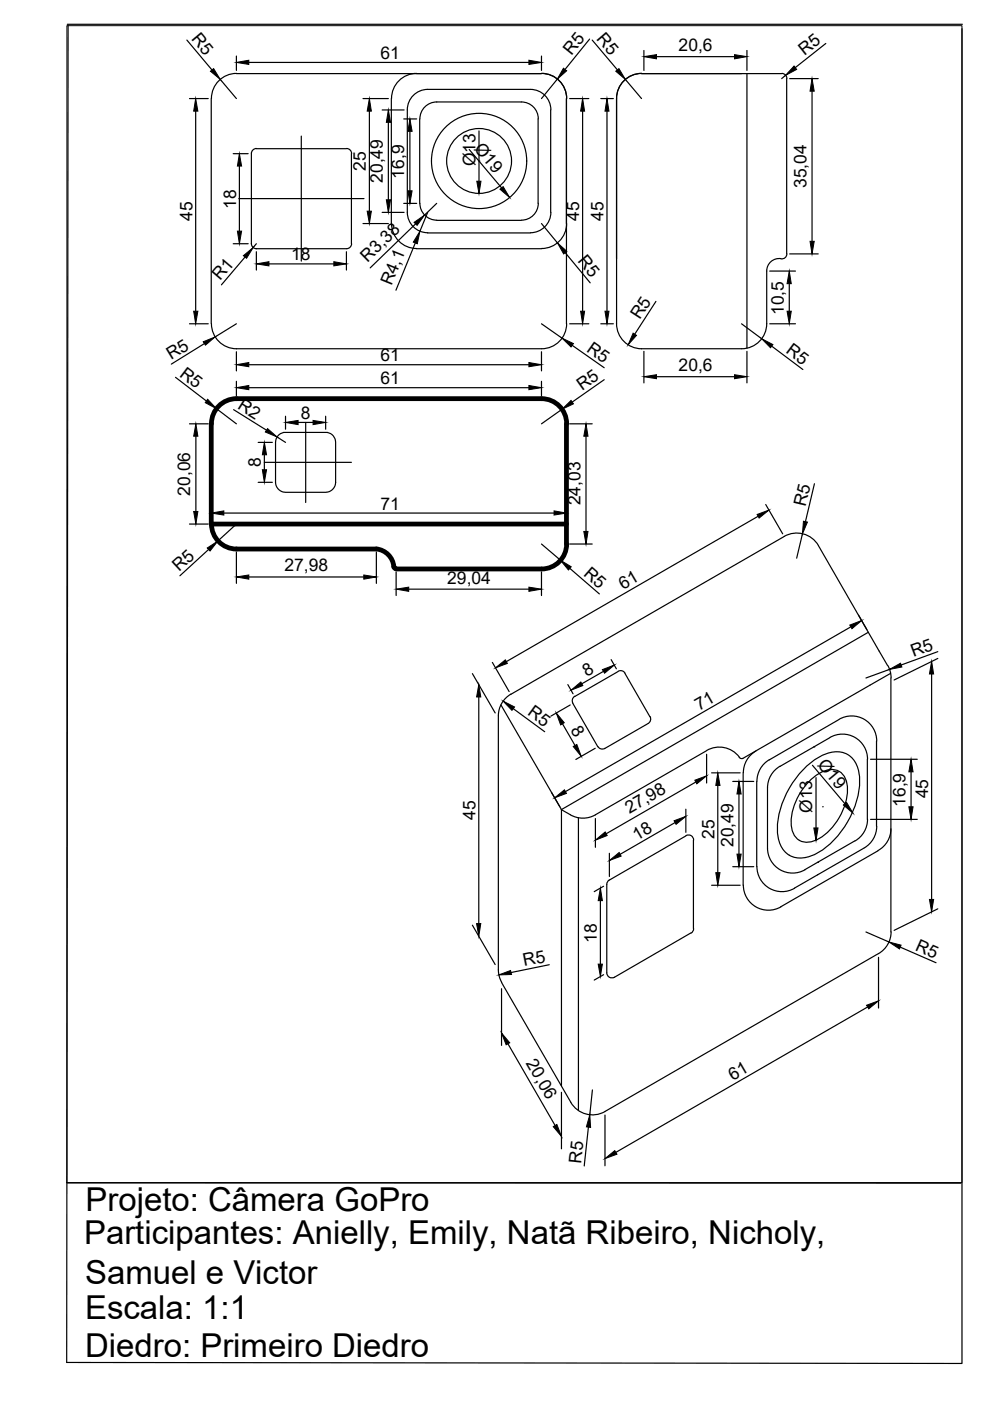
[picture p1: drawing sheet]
<svg xmlns="http://www.w3.org/2000/svg" width="210mm" height="297mm" viewBox="0 0 210 297" stroke-linecap="round" stroke-linejoin="round" font-family="sans-serif">
<!-- layer: 0 -->
<g fill="none" stroke="#000" stroke-width=".25">
<path d="M14.3 5.2h189.7M14.4 5.3l-.3 283.6 189.9 .2v-283M39.6 8.5l5.4 6.3M46.7 16.8l3.4 4.1M50.1 11.9v3M52.7 13.2h59.4M88.3 15.6a5.3 5.3 0 0 0-5.3 5.3M112.4 19h-21.7a4.3 4.3 0 0 0-4.3 4.3M112.5 19a4.3 4.3 0 0 1 4.3 4.3M114.8 11.9v3M118.2 16.8l-3.4 4.1M125 8.3l-5.2 6.4"/>
<path d="M125.6 8.5l5.3 6.3M132.6 16.8l3.4 4.1M136.5 10.7v4.2M139.2 12h16.5M158.4 10.7v4.2M158.4 15.6v58.2M166.5 16l-.8 .7M166.8 16.7v37.1M166.8 16.6a1.02 1.02 0 0 0-1.1-1h-29.7a5.3 5.3 0 0 0-5.3 5.3v47.8a5.3 5.3 0 0 0 5.3 5.2h21.2M167.4 16.7h6.1M172.2 19.3v31.9M175.1 9.2l-6.5 5.1"/>
<path d="M40.2 20.9h4M41.5 23.6v42.4M44.8 20.9v47.8M44.8 20.9a5.2 5.2 0 0 1 5.3-5.3h64.7a5.3 5.3 0 0 1 5.3 5.3M49.4 32.6h3.2M50.8 35.2v13.8M53.3 32.6v19.1M54.4 31.5h19M54.4 31.5a1.08 1.08 0 0 0-1.1 1.1M63.9 28.9v26.5M73.5 31.5a1.08 1.08 0 0 1 1 1.1M74.5 32.6v19.1"/>
<path d="M77 20.9h5.3M78.3 23.6v21.2M81 23.3h4.7M82.3 25.9v16.5M83 20.9v26.5M85.6 25.2h2.7M86.4 23.3v21.7M86.9 27.8v12.7M89 25.2v17.9M99.5 31.7l6.8 8.1M101.6 27.8v10.6M110.5 21.6h-17.9a3.6 3.6 0 0 0-3.6 3.6"/>
<path d="M110.6 21.6a3.6 3.6 0 0 1 3.5 3.6M114.1 25.2v17.9M116.8 23.3v21.7M120.1 20.9v47.8M120.8 20.9h4M123.5 23.6v42.4M127.4 20.9h2.6M128.7 23.6v42.4M49.4 51.7h3.2M50.6 42.1h26.6M51.9 54.5l-5 5.9M53.3 51.7a1.08 1.08 0 0 0 1.1 1"/>
<path d="M54.4 53.4v3.9M54.4 51.7l-.7 .8M57 56h13.8M73.4 53.4v3.9M74.5 51.7a1.08 1.08 0 0 1-1 1h-19.1M77 47.4h5.3M81 45h4.7M83 47.4a5.3 5.3 0 0 0 5.3 5.3M85.6 43.1h2.7M86.4 45a4.3 4.3 0 0 0 4.3 4.3M88.1 51.5l-4.2 10M88.1 47.5l-9.6 9.3"/>
<path d="M88.3 52.7h26.5M89 43.1a3.6 3.6 0 0 0 3.6 3.6h17.9M90.7 49.4h21.7M90.7 45l-1.7 4.1M92.6 43.1l-2.6 2.5M114.1 43.1a3.6 3.6 0 0 1-3.5 3.6M114.8 47.4l3.4 4.1M116.8 45a4.3 4.3 0 0 1-4.3 4.3M119.8 53.6l5.3 6.4M120.1 47.4a5.3 5.3 0 0 1-5.3 5.3M163.2 57.5h5.5M166.8 53.8a1.17 1.17 0 0 1-1.7 1 2.65 2.65 0 0 0-2.5 2.7v11.1a5.3 5.3 0 0 1-5.4 5.3"/>
<path d="M167.4 53.8h6.1M37.2 80l6.6 5M40.2 68.7h4M43.3 72.8l-7 4.4M44.8 68.6a5.3 5.3 0 0 0 5.3 5.3h64.7a5.3 5.3 0 0 0 5.3-5.3M50.1 74.6v4M50.1 68.7l-4.5 2.7M52.7 77.3h59.4M114.8 74.6v4M114.8 68.7l4.4 3M120.8 68.7h4M121.3 73.2l6.8 4.8"/>
<path d="M127.4 68.7h2.6M136.5 74.5v6.7M139.1 63.9l-4.5 7M139.2 79.9h16.5M157.2 68.7l4.3 3.1M158.4 74.5v6.7M163.2 68.7h5.5M163.6 73.4l6.6 4.9M167.3 60.1v5.9M40.2 89.9h4M41.5 92.5v15.9M45.9 86.6l4.2 3.3"/>
<path d="M49.5 86.9l7 4.3M50.1 80.8v3.1M52.7 82.2h59.4M54.7 93.8h3M56 96.4v3.2M56 98h18.5M58.8 92.7l1.7 1.1M58.9 92.4l.6-.5 .7-.2h8.8a2.07 2.07 0 0 1 2.2 2.1v8.5a2.15 2.15 0 0 1-2.2 2.1h-8.5a2.15 2.15 0 0 1-2.1-2.1v-8.5l.1-.8zM60.5 88.3v2.7M63.2 89.6h3.2M64.8 89.6v16.9M69 88.3v2.7"/>
<path d="M114.8 80.8v3.1M119.2 86.8l-4.4 3.1M120.8 89.9h4.8M124.2 92.5v20.2M128.1 80.5l-6.8 4.7M40.2 111.1h4M44.2 116.5l-6.1 5.6M44.8 107.5v2.9M47.5 108.8h70M50.1 117.1v6.6M50.1 111.1l-3.9 3.6M54.7 102.3h3"/>
<path d="M79.8 117.1v6.6M114.8 115.3l4 3.5M120.1 107.4v3M120.8 115.3h4.8M160.7 109.5l-53.3 30.8M162.3 107l3.6 6.2M170.1 113.2l-1.2 5.1M172.7 102.6l-1.9 8M52.7 122.3h24.4M84 121.3v5M86.7 124.9h25.4M114.8 121.3v5"/>
<path d="M120.8 120.5l6.3 5.4M129.6 139.9l1.1 1.9M180.4 132.9l-60.5 34.9M184.1 134.1l-65.1 37.5M198.8 139.6l-9.2 4.6M198.8 138.2l-7.7 2.8M100.2 142.8l4.8 8.4M101.5 147.8v48M104.4 140.4l3.5 6.2M105.7 151.8v53.8M106.2 149.5l12.8 22.1M108.3 147.2a5.3 5.3 0 0 0-2.6 4.6"/>
<path d="M108.8 150.2l6.7 4.9M119.3 153.4l2.6 4.7M120.4 145.1l1.1 2M120.9 149.5l-4.1 2.3M121.5 149.1l5.2 9.2M121.9 147.6a1.08 1.08 0 0 0-.4 1.5M126.2 158.7l-4.1 2.3M127.9 142.4l-4.5 2.6M131 142.4l-9.2 5.3M131.1 142.3a1.08 1.08 0 0 1 1.4 .4M132.5 142.8l5.3 9.2M137.4 153.4l-9.2 5.3a1.08 1.08 0 0 1-1.4-.4"/>
<path d="M137.8 151.9a1.08 1.08 0 0 1-.4 1.5M149.8 159.2l-23.6 13.6a5.3 5.3 0 0 1-5.3 0l-1.9-1.2M149.8 159.9v6.1M149.8 159.1a5.3 5.3 0 0 1 6.9 1.4M160.3 159.2a5.3 5.3 0 0 0-2.7 4.6v23.9a5.4 5.4 0 0 0 8 4.6M172.6 158.4h.1M175.9 156.4l-10.5 6.1M176 156.4a5.3 5.3 0 0 1 7.9 4.6M177.9 152.6l-14.8 8.5M177.9 152.5a5.3 5.3 0 0 1 8 4.6M185.8 157.1v18.1M188.2 141.1l-14.7-25.4a5.3 5.3 0 0 0-7.2-2l-58 33.5"/>
<path d="M188.2 141.1l.6 1.3 .1 1.3v53.9M188.6 141.9l-5 1.8M188.8 142.8l-31.3 18M197.5 142.9v47.8M116.9 168l1.8 3.1M119 171.6v58.6M122.6 173.4v62M126.2 173.6v6M143.1 174.4l-11.6 6.7M145.4 177.2l-16.2 9.4-.4 .4-.1 .5M145.4 171.6v4.9M145.4 177.2a1.08 1.08 0 0 1 1.7 .9"/>
<path d="M147 178.1v18.8M147.5 165.8l-19 11M150.9 163.9h6M152.2 166.5v18.5M155.4 165.7h4.4M156.7 168.3v12.8M156.7 160.6h.1M156.8 160.6l.5 .3 .2-.1M160.4 165.7v18.1M163.1 161.1a5.3 5.3 0 0 0-2.6 4.6M165.4 162.5a5.3 5.3 0 0 0-2.7 4.6v12.7a5.3 5.3 0 0 0 8 4.6M171 162.5a9.8 9.8 0 0 1 7-3.1 4.8 4.8 0 0 1 4.1 4.5 17.9 17.9 0 0 1-5 13.9 10.4 10.4 0 0 1-8 4.1 4.8 4.8 0 0 1-4.1-4.5 17.9 17.9 0 0 1 5-13.9z"/>
<path d="M171.7 165.6a6.5 6.5 0 0 1 5.6-2.3 3.7 3.7 0 0 1 2.4 3.6 12.9 12.9 0 0 1-6.4 11.1 3.5 3.5 0 0 1-3.8 .2 3.5 3.5 0 0 1-1.8-3.4 12.9 12.9 0 0 1 4-9.2zM172.3 162.2l6.9 8.2M173 164.9v10.6M181.2 178.3l-10.6 6.1M183.2 179.8l-14.8 8.5M183.9 161v12.7M183.9 173.7a5.3 5.3 0 0 1-2.6 4.6M184.6 161h9.9M184.6 173.7h9.9M185.9 175.2a5.3 5.3 0 0 1-2.7 4.6M188.9 175.7a5.2 5.2 0 0 1-2.7 4.6M193.2 163.6v7.5"/>
<path d="M100.2 196.2l4.8 8.3M127.3 191v13.4M128 187.9l-2 1.1M128.7 187.5v18.8M129.2 180.9v4.9M146.5 197.8l-16.2 9.4M147.1 196.9l-.2 .5-.4 .4M150.9 187.7h6M155.4 183.8h4.4M160.5 183.7a5.3 5.3 0 0 0 8 4.6M173.4 182.8h.1M173.4 185.4v.1"/>
<path d="M183.6 197.6l4.9 2.1M186.2 180.4l-20.7 11.9M188.9 197.6a5.3 5.3 0 0 1-2.6 4.6l-58 33.5a5.3 5.3 0 0 1-7.3-2l-14.7-25.4M198.8 192.7l-9.2 4.6M105.7 205.6l.1 1.4 .6 1.3M106.3 209.6v12M116.5 204.5l-8.1 1.7M128 206.7l-2 1.1M128.7 206.3a1.08 1.08 0 0 0 1.6 .9M183.9 213.5l-53.3 30.8M186.3 203v10.7M190.9 200.8l7.6 3.3"/>
<path d="M107.7 221.3l10 17.3M119 231.6v12M124.8 239l-.9 8.2M125.6 231.1l-.5 5.2M128.3 236.4v10.8M14.2 250.8l189.6 .1"/>
<circle cx="101.6" cy="34.1" r="10.1"/>
<circle cx="101.6" cy="34.1" r="6.9"/>
</g>
<g fill="#000" stroke="#000" stroke-width=".21">
<path d="M44.6 15.1l.7-.6 1.4 2.3zM50.1 13.2l2.6-.4v.9zM112.1 12.8l2.7 .4-2.7 .5zM119.5 14.5l.6 .5-1.9 1.8zM130.6 15.1l.6-.6 1.4 2.3zM136.5 12l2.7-.4v.9zM155.7 11.6l2.7 .4-2.7 .5zM168.4 14l.5 .7-2.4 1.3zM172.2 16.7l.4 2.6h-.9zM41.5 20.9l.5 2.7h-.9zM50.8 32.6l.4 2.6h-.9zM78.3 20.9l.4 2.7h-.8z"/>
<path d="M82.3 23.3l.5 2.6h-.9zM86.9 25.2l.5 2.6h-.9zM101.1 38.4h.9l-.4 2.6zM106 40.1l.7-.5 1.3 2.3zM123.5 20.9l.5 2.7h-.9zM128.7 20.9l.4 2.7h-.8zM50.3 49h.9l-.4 2.7zM51.6 54.2l2.1-1.7-1.4 2.3zM54.4 56l2.6-.5v.9zM70.8 55.5l2.6 .5-2.6 .4zM77.9 44.8h.8l-.4 2.6zM81.9 42.4h.9l-.5 2.6z"/>
<path d="M86.5 40.5h.9l-.5 2.6zM89 49.1l-.5 2.6-.9-.4zM87.8 47.1l2.2-1.5-1.6 2.2zM118.2 51.5l2 1.8-.7 .5zM171.7 51.2h.9l-.4 2.6zM41.1 66h.9l-.5 2.7zM43.1 72.5l2.5-1.1-2 1.8zM50.1 77.3l2.6-.4v.9zM112.1 76.9l2.7 .4-2.7 .5zM119.2 71.7l2.4 1.1-.5 .8zM123.1 66h.9l-.5 2.7zM128.3 66h.8l-.4 2.7z"/>
<path d="M134.2 70.6l.8 .5-1.8 2zM136.5 79.9l2.7-.5v.9zM155.7 79.4l2.7 .5-2.7 .4zM161.5 71.8l2.4 1.3-.5 .6zM166.9 66h.9l-.5 2.7zM167.3 57.5l.5 2.6h-.9zM41.5 89.9l.5 2.6h-.9zM44 84.7l1.9 1.9-2.4-1.2zM50.1 82.2l2.6-.5v.9zM55.6 99.6h.9l-.5 2.7zM56 93.8l.5 2.6h-.9zM56.7 90.9l2.1 1.8-2.5-1.1z"/>
<path d="M60.5 89.6l2.7-.5v.9zM66.4 89.1l2.6 .5-2.6 .4zM112.1 81.7l2.7 .5-2.7 .4zM119.2 86.8l1.9-1.9 .5 .7zM124.2 89.9l.5 2.6h-.9zM41.1 108.4h.9l-.5 2.7zM43.9 116.2l2.3-1.5-1.7 2.1zM44.8 108.8l2.7-.5v.9zM117.5 108.3l2.6 .5-2.6 .4zM123.8 112.7h.9l-.5 2.6zM160.5 109.1l2.5-1-2 1.7zM170.3 110.5l.9 .2-1.1 2.5z"/>
<path d="M50.1 122.3l2.6-.4v.9zM77.1 121.9l2.7 .4-2.7 .5zM84 124.9l2.7-.4v.9zM105.1 141.6l2-1.7 .5 .8zM112.1 124.5l2.7 .4-2.7 .5zM118.8 118.8l2.3 1.4-.6 .6zM180.2 132.5l2.5-.9-2.1 1.7zM101.5 145.1l.4 2.7h-.9zM106.7 148.7l2.4 1.2-.6 .7zM117.9 151.2l1.7 2-.7 .5zM121.5 158.3l.8-.5 .9 2.5zM121.1 146.3l2-1.7 .5 .8z"/>
<path d="M127.7 142l2.6-1-2.1 1.7zM188.6 141.9l2.3-1.3 .3 .8zM197.5 140.2l.5 2.7h-.9zM117.6 169.1l2.1-1.6 .4 .7zM126.2 178.1l2.1-1.7 .4 .8zM142.9 174l2.5-.9-2.1 1.7zM147.3 165.4l2.5-.9-2.1 1.7zM152.2 163.9l.5 2.6h-.9zM156.7 165.7l.4 2.6h-.8zM172.6 175.5h.8l-.4 2.7zM178.8 170.7l.7-.6 1.3 2.3zM193.2 161l.4 2.6h-.9z"/>
<path d="M192.7 171.1h.9l-.4 2.6zM101 195.8h.9l-.4 2.7zM127.3 188.3l.4 2.7h-.9zM129.2 182.4l2.1-1.7 .4 .8zM151.8 185h.9l-.5 2.7zM156.3 181.1h.8l-.4 2.7zM197.1 190.7h.9l-.5 2.6zM105.7 206.7l2.5-.9 .3 .8zM126.8 204.4h.9l-.4 2.6zM183.7 213.1l2.6-.9-2.1 1.7zM188.5 199.7l2.6 .7-.4 .8zM106.3 219l1.8 2.1-.8 .4z"/>
<path d="M117.3 238.9l.8-.5 .9 2.5zM125.1 236.3l.1 2.7-.9-.1zM128.3 245.6l2-1.6 .5 .7z"/>
</g>
<path d="M14.2 5.4h189.8v245.3h-189.8zM101.6 34.1h.1M120.1 111.1h.1M174.4 171.1h.1" fill="none" stroke="#000" stroke-width=".21"/>
<path d="M44.8 89.9v21.2h75.3M44.8 89.8a5.3 5.3 0 0 1 5.3-5.3h64.7a5.3 5.3 0 0 1 5.3 5.3M120.1 89.9v25.4M44.8 111.1a5.3 5.3 0 0 0 5.3 5.3h29.7M79.8 116.4a4.3 4.3 0 0 1 3.8 4l.4 .2M120.1 115.3a5.3 5.3 0 0 1-5.3 5.3h-30.8" fill="none" stroke="#000" stroke-width="1"/>
<g font-size="7">
<text x="18.1" y="256.8">Projeto: Câmera GoPro</text>
<text x="17.8" y="263.8">Participantes: Anielly, Emily, Natã Ribeiro, Nicholy,</text>
<text x="18" y="272.2">Samuel e Victor</text>
<text x="18" y="279.6">Escala: 1:1</text>
<text x="18" y="287.8">Diedro: Primeiro Diedro</text>
</g>
<g font-size="3.7">
<text x="40.4" y="8.3" transform="rotate(50 40.4 8.3)">R5</text>
<text x="121.2" y="11.9" transform="rotate(-51 121.2 11.9)">R5</text>
<text x="126.4" y="8.3" transform="rotate(49 126.4 8.3)">R5</text>
<text x="143.9" y="10.8">20,6</text>
<text x="170.6" y="11.9" transform="rotate(-38 170.6 11.9)">R5</text>
<text x="80.7" y="12.5">61</text>
<text x="100.4" y="31.6" transform="rotate(50 100.4 31.6)">Ø19</text>
<text x="100.8" y="35.2" transform="rotate(-90 100.8 35.2)">Ø13</text>
<text x="77.6" y="36.2" transform="rotate(-90 77.6 36.2)">25</text>
<text x="81.2" y="38.8" transform="rotate(-90 81.2 38.8)">20,49</text>
<text x="85.7" y="37.9" transform="rotate(-90 85.7 37.9)">16,9</text>
<text x="171" y="39.9" transform="rotate(-90 171 39.9)">35,04</text>
<text x="40.8" y="46.8" transform="rotate(-90 40.8 46.8)">45</text>
<text x="50.1" y="44.3" transform="rotate(-90 50.1 44.3)">18</text>
<text x="122.8" y="46.8" transform="rotate(-90 122.8 46.8)">45</text>
<text x="128" y="46.8" transform="rotate(-90 128 46.8)">45</text>
<text x="46.7" y="59.7" transform="rotate(-50 46.7 59.7)">R1</text>
<text x="61.7" y="55.2">18</text>
<text x="77.9" y="55.7" transform="rotate(-44 77.9 55.7)">R3,38</text>
<text x="122.3" y="55.4" transform="rotate(50 122.3 55.4)">R5</text>
<text x="83" y="60.7" transform="rotate(-68 83 60.7)">R4,1</text>
<text x="135.6" y="67.9" transform="rotate(-57 135.6 67.9)">R5</text>
<text x="166.2" y="66.8" transform="rotate(-90 166.2 66.8)">10,5</text>
<text x="36.3" y="76.4" transform="rotate(-31 36.3 76.4)">R5</text>
<text x="80.7" y="76.6">61</text>
<text x="124.2" y="74.4" transform="rotate(35 124.2 74.4)">R5</text>
<text x="166.5" y="74.6" transform="rotate(37 166.5 74.6)">R5</text>
<text x="37.9" y="79.7" transform="rotate(37 37.9 79.7)">R5</text>
<text x="80.7" y="81.5">61</text>
<text x="123.4" y="83" transform="rotate(-35 123.4 83)">R5</text>
<text x="143.9" y="78.7">20,6</text>
<text x="50.2" y="86.5" transform="rotate(32 50.2 86.5)">R2</text>
<text x="63.8" y="88.9">8</text>
<text x="55.3" y="99" transform="rotate(-90 55.3 99)">8</text>
<text x="40.3" y="105.1" transform="rotate(-90 40.3 105.1)">20,06</text>
<text x="123.1" y="107.2" transform="rotate(-90 123.1 107.2)">24,03</text>
<text x="170.8" y="107.5" transform="rotate(-77 170.8 107.5)">R5</text>
<text x="80.6" y="108.1">71</text>
<text x="38" y="121.3" transform="rotate(-43 38 121.3)">R5</text>
<text x="60.3" y="121.1">27,98</text>
<text x="94.8" y="123.7">29,04</text>
<text x="123.6" y="121.9" transform="rotate(41 123.6 121.9)">R5</text>
<text x="132.1" y="125.2" transform="rotate(-30 132.1 125.2)">61</text>
<text x="124.4" y="143.6" transform="rotate(-31 124.4 143.6)">8</text>
<text x="193.7" y="139.3" transform="rotate(-20 193.7 139.3)">R5</text>
<text x="111.7" y="151.5" transform="rotate(36 111.7 151.5)">R5</text>
<text x="120.9" y="154.8" transform="rotate(59 120.9 154.8)">8</text>
<text x="148.3" y="150.7" transform="rotate(-30 148.3 150.7)">71</text>
<text x="173.2" y="162.1" transform="rotate(50 173.2 162.1)">Ø19</text>
<text x="100.8" y="173.8" transform="rotate(-90 100.8 173.8)">45</text>
<text x="133.4" y="172.6" transform="rotate(-30 133.4 172.6)">27,98</text>
<text x="172.2" y="172.4" transform="rotate(-90 172.2 172.4)">Ø13</text>
<text x="192" y="171.1" transform="rotate(-90 192 171.1)">16,9</text>
<text x="196.8" y="169.3" transform="rotate(-90 196.8 169.3)">45</text>
<text x="135" y="178.3" transform="rotate(-30 135 178.3)">18</text>
<text x="151.5" y="177.8" transform="rotate(-90 151.5 177.8)">25</text>
<text x="155.5" y="179.6" transform="rotate(-90 155.5 179.6)">20,49</text>
<text x="126.6" y="199.8" transform="rotate(-90 126.6 199.8)">18</text>
<text x="193.9" y="201.4" transform="rotate(24 193.9 201.4)">R5</text>
<text x="111.2" y="204.9" transform="rotate(-11 111.2 204.9)">R5</text>
<text x="111.4" y="225.4" transform="rotate(60 111.4 225.4)">20,06</text>
<text x="155.4" y="229.2" transform="rotate(-30 155.4 229.2)">61</text>
<text x="123.2" y="246.7" transform="rotate(-84 123.2 246.7)">R5</text>
</g>
</svg>
